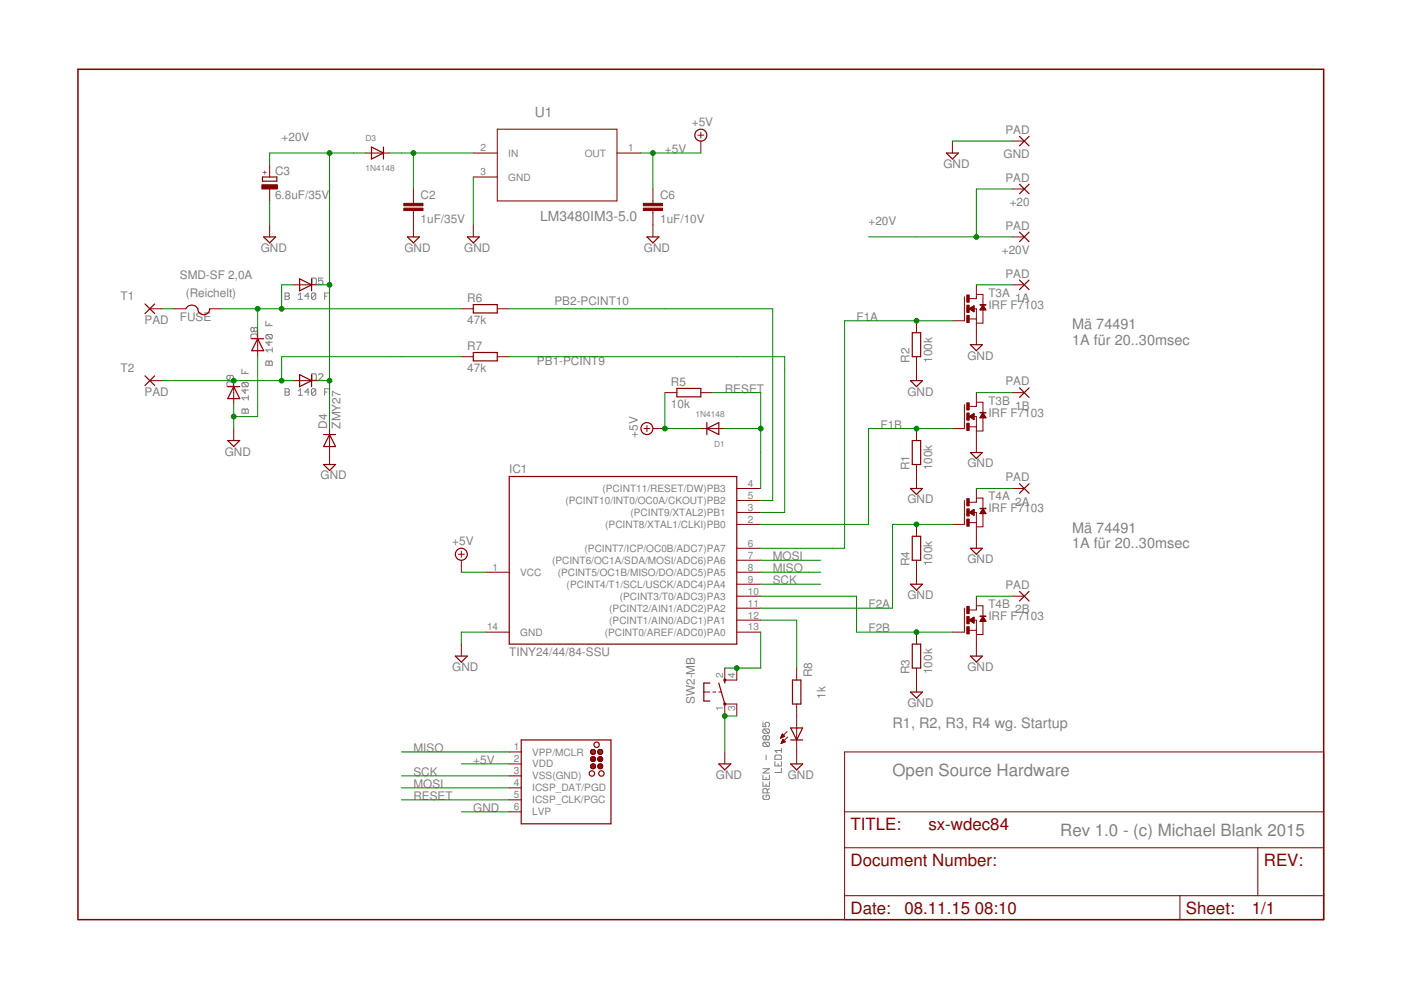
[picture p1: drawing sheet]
<svg xmlns="http://www.w3.org/2000/svg" width="297mm" height="210mm" viewBox="0 0 297 210" stroke-linecap="round" stroke-linejoin="round" font-family="sans-serif">
<g fill="none" stroke="#808080" stroke-width=".21">
<path d="M66.1 58.9h.7l.3 .3v.9l-.3 .2h-.7zM68.5 58.9h-1v.7l.7-.2 .3 .2v.5l-.3 .2h-.4l-.3-.2M48.8 79.6v.7l-.2 .2h-.3l-.2-.2v-.5l.2-.2h1l.2 .2v.5l-.2 .2M51.3 78.3v.9h1.3M52 78.7v.5M53.4 70.8h.9l.2 .3v.6h-1.3v-.6zM53.9 69.7l.2-.3h.2l.2 .3v.4l-.2 .2-.4-.2M53.9 69.7l-.3-.3h-.2l-.2 .3v.4l.2 .2 .5-.2M53.9 69.7v.4M56.4 68.1v.9h1.3M56.6 70.9l-.2 .3v.4l.2 .2h.9M56.6 76.5l.4 .3 .5-.3 .2 .3v.6h-1.3v-.6z"/>
<path d="M56.6 70.9h.9l.2 .3v.4l-.2 .2M56.6 70.9l.9 .9M57 68.6v.4M57 72.3v.9l-.6-.6h1.3M57 76.8v.6M57.7 73.7v1M57.7 74.2h-1.3l.4 .5M60.4 62.1h.7l.2 .2-.2 .5 .2 .5-.2 .2h-.7zM60.4 62.8h.7M63.2 62.6l.5-.5v1.4M63.2 63.5h.9M65.6 62.8h-1l.7-.7v1.4"/>
<path d="M66.1 79.2h.7l.3 .3v.9l-.3 .2h-.7zM67 62.3l-.3-.2h-.4l-.3 .2v1M67 62.3v1l-.3 .2h-.4l-.3-.2M67 62.3l-1 1M67.5 79.5l.3-.3h.4l.3 .3v.2l-1 .9h1M68.8 62.8h.5M69.8 62.1h-1v1.4M48.3 81h1l.2 .2v.7h-1.4v-.7zM51.5 86.7l.5 .2 .4-.2 .2 .2v.7h-1.3v-.7zM51.5 81.1l-.2 .2v.5l.2 .2h.9M51.5 81.1h.9l.2 .2v.5l-.2 .2M51.5 81.1l.9 .9"/>
<path d="M52 82.5v.9l-.7-.7h1.3M52 86.9v.7M52.6 83.9v.9M52.6 84.3h-1.3l.4 .5M60.4 82.4h.7l.2 .3-.2 .4 .2 .5-.2 .2h-.7zM60.4 83.1h.7M63.2 83.8h.9M63.2 82.9l.5-.5v1.4M65.6 83.1h-1l.7-.7v1.4M67 82.7l-.3-.3h-.4l-.3 .3v.9M67 82.7v.9l-.3 .2h-.4l-.3-.2M67 82.7l-1 .9"/>
<path d="M68.8 83.1h.5M69.8 82.4h-1v1.4M161.8 153.2v.9h.6l-.2-.7 .2-.2h.5l.2 .2v.4l-.2 .3M162 154.6l-.2 .2v.5l.2 .2h.9M162 157.4l-.2 .2v.5l.2 .2h.9M162 154.6h.9l.2 .2v.5l-.2 .2M162 157.4h.9l.2 .2v.5l-.2 .2M162 157.4l.9 .9M162 154.6l.9 .9M162.4 156.2l-.2-.2-.4 .2v.5l.2 .2 .4-.2M162.4 156.2l.3-.2 .4 .2v.5l-.2 .2-.5-.2M162.4 156.2v.5"/>
<path d="M165.7 158.7v.9M165.7 159.1h-1.4l.4 .5M161.8 164.4v.9h1.3v-.9M161.8 165.8v.9h1.3v-.9M161.8 163h1.3l-1.3 .9h1.3M162 168.6l-.2 .2v.5l.2 .2h.9l.2-.2v-.5l-.2-.2h-.5v.5M162.4 160.2v.9M162.4 164.8v.5M162.4 166.2v.5M162.7 168.1v-.7l-.3-.2h-.4l-.2 .2v.7h1.3M163.1 167.2l-.4 .4M164.3 160.3l.2-.2h.9l.3 .2v.7h-1.4z"/>
<path d="M164.3 161.5v.9h1.4v-.9M165 161.9v.5M165.7 162.9v.9h-1.4"/>
</g>
<path d="M16.5 14.7h264.1v180.3h-264.1z" fill="none" stroke="#800000" stroke-width=".32"/>
<g fill="none" stroke="#800000" stroke-width=".21">
<path d="M57.2 35v2.5M77.5 32.4h5.1M100.4 32.4h5M100.4 37.5h5M105.4 27.4h25.4v15.2h-25.4zM130.8 32.4h5.1M148 28.7h1.2M148.6 28v1.3M148.6 29.9v2.5M201.9 29.9v2.5M214.6 29.9h2.6M57.2 40.1v2.5"/>
<path d="M57.2 47.7v2.5M87.7 40.1v3M87.7 44.6v5.6M100.4 47.7v2.5M138.4 40.1v3M138.4 44.6v5.6M214.6 50.2h2.6M214.6 40.1h2.6M31.8 65.5h2.5M36.9 65.5h2.5M44.5 65.5h2.5M54.6 70.5v5.1"/>
<path d="M62.3 60.4h5M97.8 65.5h2.6M97.8 75.6h2.6M105.4 65.5h2.6M105.4 75.6h2.6M194.3 68v2.5M194.3 75.6v5.1M204.5 62.9v5.1h-2.6M205.5 67.6h1.5M205.5 65.5l1-.7v1.3M205.5 65.5l1 .6M205.5 65.5h1.5v7.6"/>
<path d="M205.6 65.5h.9M205.6 65.4h.9M205.7 65.6h.8M205.7 65.3h.8M205.8 65.7h.7M205.8 65.3h.7M205.9 65.7h.6M206 65.2h.5M206 65.8h.5M206.1 65.1h.4M206.1 65.9h.4M206.2 65h.3"/>
<path d="M206.2 66h.3M206.3 65h.2M206.4 66h.1M206.4 64.9h.1M206.5 66.1h.1M207 60.4v2.9h-1.5M207 62.4h1.4v2.3M207.8 65.7h1.2M207.9 65.6h1.1M207.9 65.5h1M208 65.4h.8M208 65.3h.8"/>
<path d="M208.1 65.3h.6M208.1 65.2h.6M208.2 65.1h.5M208.2 65h.4M208.3 64.9h.2M208.3 64.8h.2M208.4 64.8h.1M208.4 65.7v2.8h-1.4M208.4 64.7l.6 1h-1.2zM214.6 60.4h2.6M31.8 80.7h2.5M49.6 80.7v5.1"/>
<path d="M49.6 90.9v2.5M62.3 80.7h5M69.9 90.9v7.6M136.5 90.9h1.3M137.2 90.2v1.3M138.4 90.9h2.6M141 83.2h2.5M148.6 83.2h2.5M148.6 90.9h5.1M194.3 90.9v2.5M194.3 98.5v5.1M204.5 85.8v5.1h-2.6"/>
<path d="M205.5 88.3l1-.6v1.3zM205.5 90.5h1.5M205.5 88.3h1.5v7.6M205.5 88.4h1M205.7 88.4h.8M205.7 88.2h.8M205.8 88.5h.7M205.8 88.2h.7M205.9 88.1h.6M205.9 88.6h.6M206 88h.5M206 88.6h.5"/>
<path d="M206.1 88.7h.4M206.1 87.9h.4M206.2 88.8h.3M206.2 87.9h.3M206.3 87.8h.2M206.3 88.9h.2M206.4 88.9h.1M206.4 87.7h.1M207 83.2v3h-1.5M207 85.3h1.4v2.3M207.8 88.5h1.2M207.9 88.4h1"/>
<path d="M207.9 88.3h1M208 88.2h.8M208.1 88.1h.6M208.1 88h.6M208.2 87.9h.4M208.3 87.8h.3M208.3 87.7h.2M208.4 87.6h.1M208.4 88.6v2.8h-1.4M208.4 87.6l.6 1h-1.2zM214.6 83.2h2.6M97.2 117.5h1.2"/>
<path d="M97.8 116.9v1.3M97.8 118.8v2.5M156.2 116.2h5.1M156.2 118.8h5.1M156.2 103.6h5.1M156.2 106.1h5.1M156.2 108.6h5.1M156.2 111.2h5.1M194.3 111.2v2.5M194.3 118.8v5.1M204.5 106.1v5.1h-2.6M205.5 108.6l1-.6v1.3z"/>
<path d="M205.5 110.8h1.5M205.5 108.6h1M205.5 108.7h1M205.6 108.5h.9M205.7 108.8h.8M205.7 108.5h.8M205.8 108.8h.7M205.9 108.4h.6M205.9 108.9h.6M206 108.3h.5M206 109h.5M206.1 108.3h.4"/>
<path d="M206.1 109h.4M206.2 108.2h.3M206.2 109.1h.3M206.3 108.1h.2M206.3 109.2h.2M206.4 108.1h.1M206.4 109.2h.1M206.5 108.6h.5v7.6M207 103.6v2.9h-1.5M207 105.6h1.4v2.3M207.8 108.9h1.2M207.8 108.8h1.2"/>
<path d="M207.9 108.8h1.1M207.9 108.7h1M207.9 108.6h1M208 108.5h.8M208.1 108.4h.6M208.1 108.3h.6M208.2 108.3h.4M208.2 108.2h.4M208.3 108.1h.3M208.3 108.1h.2M208.3 108h.2M208.4 107.9h.1"/>
<path d="M208.4 108.9v2.8h-1.4M208.4 107.9l.6 1h-1.2zM214.6 103.6h2.6M97.8 136.6v2.5M102.9 134h5.1M102.9 121.3h5.1M156.2 134h5.1M156.2 121.3h5.1M156.2 123.9h5.1M156.2 126.4h5.1M156.2 128.9h5.1M156.2 131.5h5.1"/>
<path d="M194.3 134v2.6M204.5 128.9v5.1h-2.6M205.5 133.6h1.5M205.5 131.5h1.5v7.6M205.6 131.4h.9M205.6 131.6h.9M205.7 131.4h.8M205.7 131.7h.8M205.8 131.3h.7M205.8 131.7h.7M205.9 131.2h.6M206 131.8h.5"/>
<path d="M206 131.2h.5M206.1 131.9h.4M206.1 131.1h.4M206.2 131.9h.3M206.2 131h.3M206.3 132h.2M206.3 131h.2M206.4 132.1h.1M206.5 130.9h.1M206.5 130.9v1.2l-1-.6M206.5 130.9l-1 .6M207 126.4v2.9h-1.5"/>
<path d="M207 128.4h1.4v2.3M207.8 131.7h1.2M207.9 131.6h1M207.9 131.5h1M208 131.4h.9M208 131.4h.8M208 131.3h.8M208.1 131.2h.6M208.2 131.1h.4M208.2 131h.4M208.3 131h.2M208.3 130.9h.2"/>
<path d="M208.3 130.8h.1M208.4 130.7h.1M208.4 131.7v2.8h-1.4M208.4 130.7l.6 1h-1.2zM214.6 126.4h2.6M108 159.4h2.5M149.2 146.7h1.3M151.1 146.7h.7M152.4 146.7h.6M153.7 141.6v2.6h2.5v-2.6M153.7 151.8v-2.5h2.5v2.5M153.7 159.4v2.6"/>
<path d="M165.5 156.4h.2M165.6 156.3h.4M165.6 156.1h.7M165.6 157.6h.1M165.7 156h.6M165.7 157.5h.3M165.7 155.9h.5M165.7 157.4h.6M165.8 157.2h.7M165.8 155.8h.3M165.8 155.7h.1M165.8 157.1h.5"/>
<path d="M165.9 155.6l.5 .5-.9 .4zM165.9 157h.3M165.9 156.9h.2M166.5 157.3l-.5-.5-.4 .8M166.5 157.3l-.9 .3M166.9 155.1l-1.4 1.4M167 156.3l-1.4 1.3M168.9 141.6v2.6M168.9 149.3v12.7M179.1 159.4h101.5v35.6h-101.5zM194.3 141.6v5.1M108 172.1h2.5"/>
<path d="M108 162h2.5M108 164.5h2.5M108 167h2.5M108 169.6h2.5M179.1 179.7h101.5M179.1 172.1h101.5M266.7 179.7v10.2M179.1 189.9h101.5M250.2 189.9v5.1"/>
</g>
<g fill="none" stroke="#800000" stroke-width=".25">
<path d="M55.6 37.5h3.1v.9h-3.1zM78.8 31.2l2.5 1.2-2.5 1.3zM81.3 31.2v2.5M200.7 32.4h2.5l-1.3 1.3zM216.2 28.9l2 2M216.2 39.1l2 2M218.2 28.9l-2 2M218.2 39.1l-2 2M55.9 50.2h2.5l-1.2 1.3zM63.5 59.1l2.6 1.3-2.6 1.3zM66.1 59.1v2.6M86.4 50.2h2.5l-1.2 1.3z"/>
<path d="M99.1 50.2h2.5l-1.2 1.3zM137.2 50.2h2.5l-1.3 1.3zM216.2 59.4l2 2M216.2 49.2l2 2M218.2 59.4l-2 2M218.2 49.2l-2 2M30.8 64.5l2 2M30.8 79.7l2 2M32.8 64.5l-2 2M32.8 79.7l-2 2M39.4 65.5a1.42 1.42 0 0 1 1.6-.8 1.42 1.42 0 0 1 1.1 1.4 1.27 1.27 0 0 0 1.4 .6 1.27 1.27 0 0 0 1-1.2M53.4 71.8h2.5"/>
<path d="M54.6 71.8l1.3 2.6h-2.5zM63.5 79.4l2.6 1.3-2.6 1.3zM66.1 79.4v2.6M100.4 64.6h5v1.8h-5zM100.4 74.7h5v1.8h-5zM193.4 70.5h1.8v5.1h-1.8zM205.7 73.1h2.6l-1.3 1.3zM48.3 93.4h2.5l-1.2 1.3zM48.3 82h2.5M49.6 82l1.2 2.5h-2.5zM68.6 98.5h2.5l-1.2 1.3zM68.6 92.1h2.5"/>
<path d="M69.9 92.1l1.2 2.6h-2.5zM143.5 82.4h5.1v1.7h-5.1zM149.9 90.9l2.5-1.3v2.5zM149.9 89.6v2.5M193 80.7h2.6l-1.3 1.3zM193.4 93.4h1.8v5.1h-1.8zM205.7 95.9h2.6l-1.3 1.3zM216.2 82.2l2 2.1M218.2 82.2l-2 2.1M108 101h48.2v35.6h-48.2zM193 103.6h2.6l-1.3 1.2zM193.4 113.7h1.8v5.1h-1.8z"/>
<path d="M205.7 116.2h2.6l-1.3 1.3zM216.2 102.6l2 2M218.2 102.6l-2 2M96.5 139.1h2.6l-1.3 1.3zM193 123.9h2.6l-1.3 1.2zM193.4 136.6h1.8v5h-1.8zM205.7 139.1h2.6l-1.3 1.3zM216.2 125.4l2 2M218.2 125.4l-2 2M110.5 156.9h19v17.8h-19zM125.2 159.4h1M125.3 159.2h.9"/>
<path d="M125.3 159.7h.9M125.5 159h.5M125.6 159.9h.3M126 159a.5 .5 0 0 0-.7 .3 .5 .5 0 0 0 .5 .6 .5 .5 0 0 0 .4-.7M126 159l.2 .2M126.8 159.4h1M126.8 159.2h.9M126.8 159.2a.5 .5 0 0 0 .5 .7 .5 .5 0 0 0 .4-.7M126.8 159.2a.5 .5 0 0 1 .5-.3 .5 .5 0 0 1 .4 .3M126.8 159.7h.9M127 159h.6M127.1 159.9h.3"/>
<path d="M150.5 144.8h-1.3v3.8h1.3M152.4 144.8l1.3 4.5M153.7 144.2v.6M167.6 156.9h2.6M167.6 154.3h2.6l-1.3 2.6zM168 144.2h1.8v5.1h-1.8zM193 146.7h2.6l-1.3 1.3zM125.2 162.4v.2M125.2 161h1M125.2 162.6l.1 .2M125.2 162.6h1M125.2 162.3h1"/>
<path d="M125.3 160.8h.9M125.3 161.2h.9M125.3 162.2a.51 .51 0 0 1 .6-.2 .51 .51 0 0 1 .3 .4M125.3 162.8l.4 .2 .4-.2M125.3 162.2l-.1 .2M125.3 162.8h.8M125.4 162.1h.7M125.4 160.6h.7M125.4 160.5a.51 .51 0 0 0-.1 .6 .51 .51 0 0 0 .4 .4M125.4 160.5h.6M125.7 161.5h.1M126 160.5l.2 .2"/>
<path d="M126.2 160.7a.51 .51 0 0 1-.5 .8M126.2 162.4v.2M126.2 162.6l-.1 .2M126.8 161h1M126.8 162.6h1M126.8 162.3h1M126.8 162.4v.2M126.8 162.6l.1 .2M126.8 160.8h.9M126.8 160.7a.51 .51 0 0 0 .5 .8M126.9 161.2h.8M126.9 162.2l.4-.2 .4 .2"/>
<path d="M126.9 162.8l.4 .2 .4-.2M126.9 162.8h.8M126.9 162.2l-.1 .2M126.9 162.1h.7M126.9 160.6h.7M127 160.5l-.2 .2M127 160.5h.6M127.3 161.5h.1M127.6 160.5l.1 .2M127.7 162.2l.1 .2M127.7 160.7a.51 .51 0 0 1-.4 .8M127.8 162.4v.2"/>
<path d="M127.8 162.6l-.1 .2M152.4 162h2.5l-1.2 1.2zM167.6 162h2.6l-1.3 1.2z"/>
<circle cx="148.6" cy="28.7" r="1.27"/>
<circle cx="137.2" cy="90.9" r="1.27"/>
<circle cx="97.8" cy="117.5" r="1.27"/>
<circle cx="126.5" cy="157.9" r=".57"/>
<circle cx="125.5" cy="164" r=".57"/>
<circle cx="127.5" cy="164" r=".57"/>
</g>
<g fill="#800000" stroke="#800000" stroke-width=".21">
<path d="M55.5 39.2h3.3v.9h-3.3z"/>
<path d="M136.4 44.1h4.1v.5h-4.1z"/>
<path d="M136.4 43.1h4.1v.5h-4.1z"/>
<path d="M85.6 44.1h4.1v.5h-4.1z"/>
<path d="M85.6 43.1h4.1v.5h-4.1z"/>
<path d="M205 62.5h.5v1.6h-.5z"/>
<path d="M205 64.7h.5v1.5h-.5z"/>
<path d="M205 66.9h.5v1.5h-.5z"/>
<path d="M207.8 64.6h1.2v.1h-1.2z"/>
<path d="M205 85.4h.5v1.5h-.5z"/>
<path d="M205 87.6h.5v1.5h-.5z"/>
<path d="M205 89.7h.5v1.5h-.5z"/>
<path d="M207.8 87.4h1.2v.2h-1.2z"/>
<path d="M205 105.7h.5v1.6h-.5z"/>
<path d="M205 107.9h.5v1.5h-.5z"/>
<path d="M205 110h.5v1.6h-.5z"/>
<path d="M207.8 107.8h1.2v.1h-1.2z"/>
<path d="M205 128.6h.5v1.5h-.5z"/>
<path d="M205 130.7h.5v1.5h-.5z"/>
<path d="M205 132.9h.5v1.5h-.5z"/>
<path d="M207.8 130.6h1.2v.1h-1.2z"/>
</g>
<g fill="none" stroke="#800000" stroke-width=".42">
<circle cx="153.7" cy="149.3" r=".13"/>
<circle cx="153.7" cy="144.2" r=".13"/>
</g>
<g fill="none" stroke="#008000" stroke-width=".21">
<path d="M69.9 32.4v58.5M77.5 32.4h-20.3v2.6M82.6 32.4h17.8M87.7 32.4v7.7M100.4 37.5v10.2M135.9 32.4h12.7M138.4 32.4v7.7M201.9 29.9h12.7M57.2 42.6v5.1M184.1 50.2h30.5M214.6 40.1h-7.6v10.1M34.3 65.5h2.6"/>
<path d="M47 65.5h50.8M54.6 65.5v5M54.6 75.6v12.7h-5M62.3 60.4h-2.6v5.1M67.3 60.4h2.6M97.8 75.6h-38.1v5.1M108 75.6h58.4v33h-5.1M108 65.5h55.8v40.6h-2.5M201.9 68h-22.8v48.2h-17.8M207 60.4h7.6M34.3 80.7h28M49.6 85.8v5.1"/>
<path d="M67.3 80.7h2.6M141 83.2v7.7h7.6M151.1 83.2h10.2v20.4M153.7 90.9h7.6M201.9 90.9h-17.8v20.3h-22.8M207 83.2h7.6M161.3 118.8h12.7M201.9 111.2h-12.7v17.7h-27.9M207 103.6h7.6M97.8 121.3h5.1M102.9 134h-5.1v2.6M161.3 126.4h20.3v7.6h20.3"/>
<path d="M161.3 121.3h12.7M161.3 123.9h12.7M161.3 134v7.6h-7.6M161.3 131.5h7.6v10.1M207 126.4h7.6M85.1 159.4h22.9M156.2 151.8h-2.5v7.6M85.1 164.5h22.9M85.1 169.6h22.9M85.1 167h22.9M97.8 172.1h10.2M97.8 162h10.2"/>
</g>
<g fill="#008000" stroke="#008000" stroke-width=".21">
<circle cx="49.6" cy="88.3" r=".51"/>
<circle cx="153.7" cy="151.8" r=".51"/>
<circle cx="138.4" cy="32.4" r=".51"/>
<circle cx="141" cy="90.9" r=".51"/>
<circle cx="69.9" cy="32.4" r=".51"/>
<circle cx="69.9" cy="60.4" r=".51"/>
<circle cx="69.9" cy="80.7" r=".51"/>
<circle cx="207" cy="50.2" r=".51"/>
<circle cx="59.7" cy="80.7" r=".51"/>
<circle cx="49.6" cy="80.7" r=".51"/>
<circle cx="194.3" cy="68" r=".51"/>
<circle cx="87.7" cy="32.4" r=".51"/>
<circle cx="161.3" cy="90.9" r=".51"/>
<circle cx="54.6" cy="65.5" r=".51"/>
<circle cx="59.7" cy="65.5" r=".51"/>
<circle cx="156.2" cy="141.6" r=".51"/>
<circle cx="194.3" cy="134" r=".51"/>
<circle cx="194.3" cy="111.2" r=".51"/>
<circle cx="194.3" cy="90.9" r=".51"/>
</g>
<g font-size="3.6" fill="#808080">
<text x="189.2" y="164.5">Open Source Hardware</text>
<text x="224.8" y="177.2">Rev 1.0 - (c) Michael Blank 2015</text>
</g>
<g font-size="3.6" fill="#800000">
<text x="180.3" y="175.9">TITLE:</text>
<text x="196.8" y="175.9">sx-wdec84</text>
<text x="180.3" y="183.5">Document Number:</text>
<text x="268" y="183.5">REV:</text>
<text x="180.3" y="193.7">Date:</text>
<text x="191.8" y="193.7">08.11.15</text>
<text x="206.7" y="193.7">08:10</text>
<text x="251.4" y="193.7">Sheet:</text>
<text x="265.4" y="193.7">1/1</text>
</g>
<g font-size="3.1" fill="#808080">
<text x="227.3" y="69.8">Mä 74491</text>
<text x="227.3" y="73.1">1A für 20..30msec</text>
<text x="227.3" y="113">Mä 74491</text>
<text x="227.3" y="116.3">1A für 20..30msec</text>
<text x="189.2" y="154.3">R1, R2, R3, R4 wg. Startup</text>
</g>
<g font-size="2.9" fill="#808080">
<text x="113.4" y="24.8">U1</text>
<text x="114.5" y="46.9">LM3480IM3-5.0</text>
</g>
<g font-size="2.5" fill="#808080">
<text x="59.7" y="29.9">+20V</text>
<text x="146.7" y="26.7">+5V</text>
<text x="213.2" y="28.4">PAD</text>
<text x="141" y="32.5">+5V</text>
<text x="200" y="35.6">GND</text>
<text x="212.8" y="33.6">GND</text>
<text x="58.3" y="37.1">C3</text>
<text x="213.2" y="38.6">PAD</text>
<text x="58.3" y="42.1">6.8uF/35V</text>
<text x="89.2" y="47.3">1uF/35V</text>
<text x="89.2" y="42.2">C2</text>
<text x="140" y="47.3">1uF/10V</text>
<text x="140" y="42.2">C6</text>
<text x="184.2" y="47.7">+20V</text>
<text x="214.1" y="43.7">+20</text>
<text x="55.3" y="53.4">GND</text>
<text x="85.7" y="53.4">GND</text>
<text x="98.4" y="53.4">GND</text>
<text x="136.5" y="53.4">GND</text>
<text x="212.4" y="53.9">+20V</text>
<text x="213.2" y="48.7">PAD</text>
<text x="38.1" y="59.1">SMD-SF 2,0A</text>
<text x="213.2" y="58.9">PAD</text>
<text x="25.6" y="63.6">T1</text>
<text x="39.4" y="62.9">(Reichelt)</text>
<text x="99.1" y="64">R6</text>
<text x="117.5" y="64.7">PB2-PCINT10</text>
<text x="209.5" y="65.5">IRF F7103</text>
<text x="209.5" y="62.9">T3A</text>
<text x="215.3" y="64">1A</text>
<text x="30.6" y="68.8">PAD</text>
<text x="38.1" y="68">FUSE</text>
<text x="99.1" y="68.8">47k</text>
<text x="181.6" y="68">F1A</text>
<text x="99.1" y="74.1">R7</text>
<text x="113.8" y="77.4">PB1-PCINT9</text>
<text x="192.8" y="76.9" transform="rotate(-90 192.8 76.9)">R2</text>
<text x="197.6" y="76.9" transform="rotate(-90 197.6 76.9)">100k</text>
<text x="205.1" y="76.3">GND</text>
<text x="25.6" y="78.9">T2</text>
<text x="99.1" y="78.9">47k</text>
<text x="142.2" y="81.7">R5</text>
<text x="153.7" y="83.2">RESET</text>
<text x="192.4" y="83.9">GND</text>
<text x="213.2" y="81.7">PAD</text>
<text x="30.6" y="84">PAD</text>
<text x="142.2" y="86.5">10k</text>
<text x="209.5" y="88.3">IRF F7103</text>
<text x="209.5" y="85.8">T3B</text>
<text x="215.3" y="86.9">1B</text>
<text x="69.4" y="90.9" transform="rotate(-90 69.4 90.9)">D4</text>
<text x="72.2" y="90.9" transform="rotate(-90 72.2 90.9)">ZMY27</text>
<text x="135.3" y="92.8" transform="rotate(-90 135.3 92.8)">+5V</text>
<text x="186.7" y="90.9">F1B</text>
<text x="47.6" y="96.6">GND</text>
<text x="68" y="101.7">GND</text>
<text x="108" y="100.3">IC1</text>
<text x="192.8" y="99.8" transform="rotate(-90 192.8 99.8)">R1</text>
<text x="197.6" y="99.8" transform="rotate(-90 197.6 99.8)">100k</text>
<text x="205.1" y="99.1">GND</text>
<text x="192.4" y="106.7">GND</text>
<text x="209.5" y="106.1">T4A</text>
<text x="213.2" y="102">PAD</text>
<text x="215.3" y="107.2">2A</text>
<text x="209.5" y="108.6">IRF F7103</text>
<text x="95.9" y="115.6">+5V</text>
<text x="163.8" y="118.8">MOSI</text>
<text x="205.1" y="119.4">GND</text>
<text x="163.8" y="121.3">MISO</text>
<text x="163.8" y="123.9">SCK</text>
<text x="192.8" y="120.1" transform="rotate(-90 192.8 120.1)">R4</text>
<text x="197.6" y="120.1" transform="rotate(-90 197.6 120.1)">100k</text>
<text x="213.2" y="124.9">PAD</text>
<text x="184.2" y="129">F2A</text>
<text x="192.4" y="127">GND</text>
<text x="209.5" y="131.5">IRF F7103</text>
<text x="209.5" y="129">T4B</text>
<text x="215.3" y="130">2B</text>
<text x="184.2" y="134">F2B</text>
<text x="95.9" y="142.3">GND</text>
<text x="108" y="139.1">TINY24/44/84-SSU</text>
<text x="172.2" y="143.6" transform="rotate(-90 172.2 143.6)">R8</text>
<text x="192.8" y="142.9" transform="rotate(-90 192.8 142.9)">R3</text>
<text x="197.6" y="142.9" transform="rotate(-90 197.6 142.9)">100k</text>
<text x="205.1" y="142.3">GND</text>
<text x="147.3" y="149.3" transform="rotate(-90 147.3 149.3)">SW2-MB</text>
<text x="175" y="148.1" transform="rotate(-90 175 148.1)">1k</text>
<text x="192.4" y="149.9">GND</text>
<text x="87.6" y="159.4">MISO</text>
<text x="100.3" y="162">+5V</text>
<text x="87.6" y="164.5">SCK</text>
<text x="87.6" y="167">MOSI</text>
<text x="151.8" y="165.1">GND</text>
<text x="167" y="165.1">GND</text>
<text x="87.6" y="169.6">RESET</text>
<text x="100.3" y="172.1">GND</text>
</g>
<g font-size="2.1" fill="#808080">
<text x="101.9" y="32.1">2</text>
<text x="107.8" y="33.2">IN</text>
<text x="124" y="33.2">OUT</text>
<text x="133.2" y="32.1">1</text>
<text x="101.9" y="37.2">3</text>
<text x="107.8" y="38.3">GND</text>
<text x="119.9" y="106.9">(PCINT10/INT0/OC0A/CKOUT)PB2</text>
<text x="127.8" y="104.3">(PCINT11/RESET/DW)PB3</text>
<text x="158.6" y="103.2">4</text>
<text x="158.6" y="105.7">5</text>
<text x="128.3" y="111.9">(PCINT8/XTAL1/CLKI)PB0</text>
<text x="133.7" y="109.4">(PCINT9/XTAL2)PB1</text>
<text x="158.6" y="108.3">3</text>
<text x="158.6" y="110.8">2</text>
<text x="117" y="119.6">(PCINT6/OC1A/SDA/MOSI/ADC6)PA6</text>
<text x="123.9" y="117">(PCINT7/ICP/OC0B/ADC7)PA7</text>
<text x="158.6" y="115.9">6</text>
<text x="158.6" y="118.4">7</text>
<text x="104.4" y="121">1</text>
<text x="110.3" y="122.1">VCC</text>
<text x="118.3" y="122.1">(PCINT5/OC1B/MISO/DO/ADC5)PA5</text>
<text x="120.1" y="124.6">(PCINT4/T1/SCL/USCK/ADC4)PA4</text>
<text x="158.6" y="121">8</text>
<text x="158.6" y="123.5">9</text>
<text x="129.2" y="129.7">(PCINT2/AIN1/ADC2)PA2</text>
<text x="131.4" y="127.2">(PCINT3/T0/ADC3)PA3</text>
<text x="158.6" y="126.1">10</text>
<text x="158.6" y="128.6">11</text>
<text x="158.6" y="131.1">12</text>
<text x="103.3" y="133.7">14</text>
<text x="110.3" y="134.8">GND</text>
<text x="128.2" y="134.8">(PCINT0/AREF/ADC0)PA0</text>
<text x="129.2" y="132.3">(PCINT1/AIN0/ADC1)PA1</text>
<text x="158.6" y="133.7">13</text>
<text x="153.3" y="143.8" transform="rotate(-90 153.3 143.8)">2</text>
<text x="155.9" y="143.8" transform="rotate(-90 155.9 143.8)">4</text>
<text x="153.3" y="150.8" transform="rotate(-90 153.3 150.8)">1</text>
<text x="155.9" y="150.8" transform="rotate(-90 155.9 150.8)">3</text>
<text x="109" y="159.1">1</text>
<text x="109" y="161.6">2</text>
<text x="112.8" y="160.2">VPP/MCLR</text>
<text x="109" y="164.1">3</text>
<text x="109" y="166.7">4</text>
<text x="112.8" y="162.7">VDD</text>
<text x="112.8" y="165.3">VSS(GND)</text>
<text x="112.8" y="167.8">ICSP_DAT/PGD</text>
<text x="109" y="169.2">5</text>
<text x="109" y="171.8">6</text>
<text x="112.8" y="170.3">ICSP_CLK/PGC</text>
<text x="112.8" y="172.9">LVP</text>
</g>
<g font-size="1.8" fill="#808080">
<text x="77.5" y="29.9">D3</text>
<text x="77.5" y="36.3">1N4148</text>
<text x="147.5" y="88.3">1N4148</text>
<text x="151.4" y="94.7">D1</text>
</g>
<text font-size="1.8" fill="#800000" x="56.6" y="37.1" transform="rotate(-90 56.6 37.1)">+</text>
</svg>
